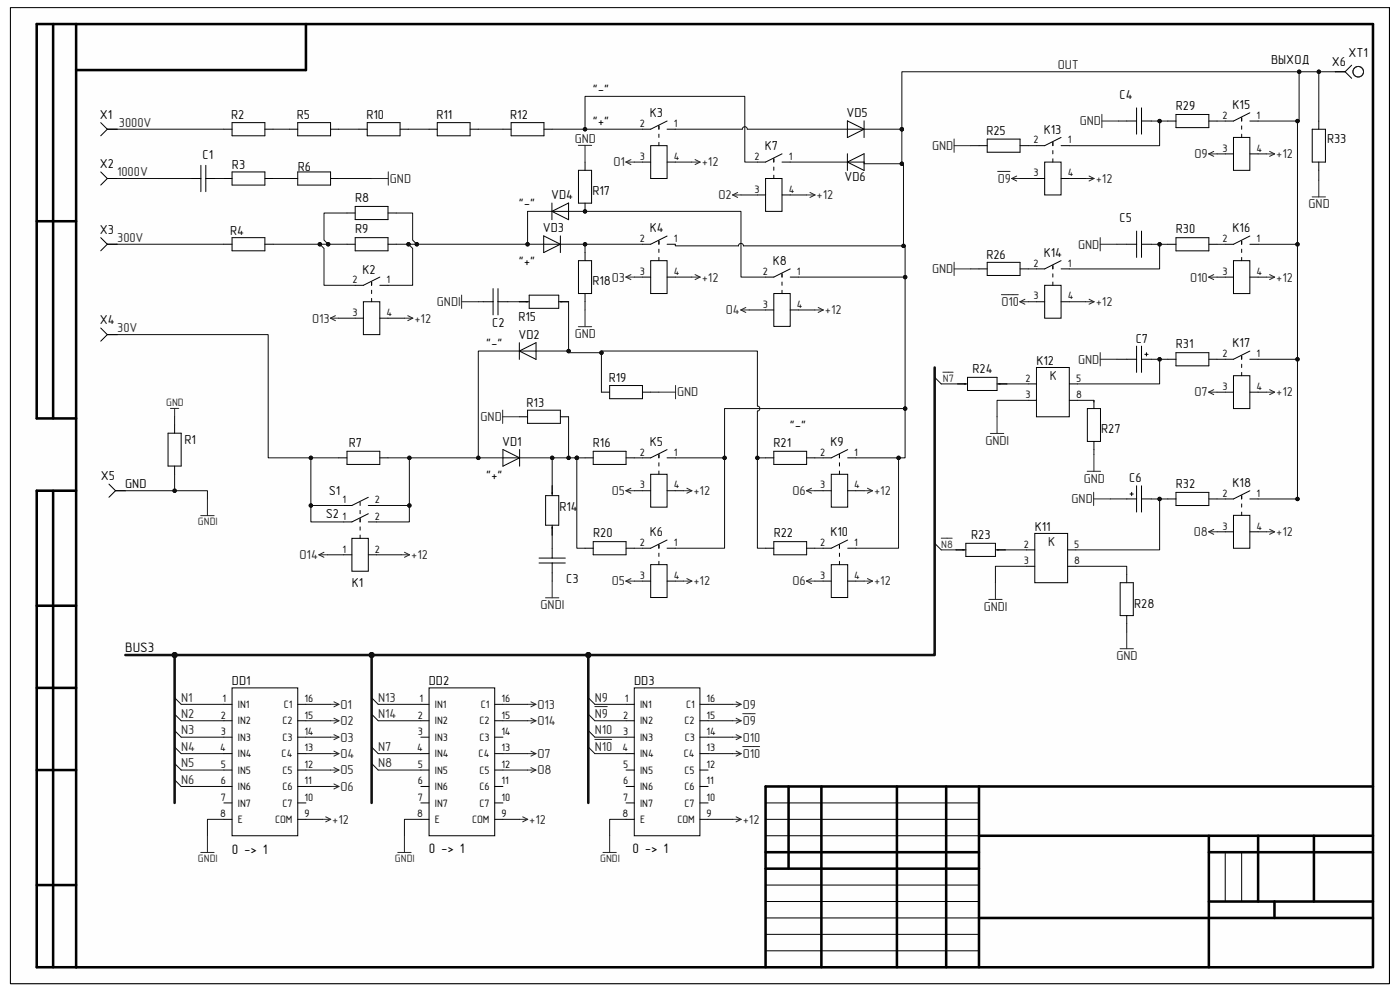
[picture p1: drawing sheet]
<svg xmlns="http://www.w3.org/2000/svg" width="420mm" height="297mm" viewBox="0 0 420 297" stroke-linecap="round" stroke-linejoin="round" font-family="sans-serif">
<path d="M3.1 2.3h413.7v292.5h-413.7z" fill-rule="evenodd" fill="#fefefe"/>
<path d="M3.1 2.3h413.7v292.5h-413.7z" fill="none" stroke="#000" stroke-width=".3"/>
<path d="M3.1 2.3h413.7v292.5h-413.7z" fill-rule="evenodd" fill="#fefefe"/>
<g fill="none" stroke="#000" stroke-width=".3">
<path d="M3.1 2.3h413.7v292.5h-413.7zM405.5 19.5l-2 2M30.2 36.8l2 1.9M32.2 38.7h2.9M32.2 38.7l-2 2M67.2 38.7h2.4M69.6 36.8h9.9v3.9h-9.9zM79.5 38.7h2.4M86.9 38.7h2.4M89.3 36.8h9.9v3.9h-9.9zM99.2 38.7h2.4M107.7 38.7h2.5"/>
<path d="M110.2 36.8h9.8v3.9h-9.8zM120 38.7h2.5M128.7 38.7h2.5M131.2 36.8h9.8v3.9h-9.8zM141 38.7h2.5M150.9 38.7h2.4M153.3 36.8h9.9v3.9h-9.9zM163.2 38.7h2.5M197.7 37.7v1M200.1 36.3l-4.9 2.4h-2.5M200.1 38.7h2.5M254.2 38.7h4.9"/>
<path d="M254.2 36.2l5 2.5-5 2.5zM259.2 36.2v5M338 36.3h3M341 32.3v7.9M342.4 32.3v7.9M342.4 36.3h3M350.3 36.3h2.5M352.8 34.3h9.8v3.9h-9.8zM362.6 36.3h2.5M372.5 35.3v1M372.5 37.7v1M374.9 33.8l-4.9 2.5h-2.4"/>
<path d="M374.9 36.3h2.5M393.7 38.7h3.9v9.9h-3.9zM395.6 36.3v2.4M400.6 21.5h2.9M403.5 21.5l2 2M30.2 51.5l2 2M32.2 53.5h2.9M32.2 53.5l-2 2M57.3 53.5h3M60.3 49.6v7.8M61.7 53.5h3M61.7 49.6v7.8"/>
<path d="M67.2 53.5h2.4M69.6 51.5h9.9v4h-9.9zM79.5 53.5h2.4M86.9 53.5h2.4M89.3 51.5h9.9v4h-9.9zM99.2 53.5h2.4M173.5 51h4v9.9h-4zM175.5 48.6v2.4M192.7 48.6h2.5M195.2 43.7h4.9v9.8h-4.9zM197.7 40.2v1M197.7 42.7v1"/>
<path d="M200.1 48.6h2.5M227.2 58.4h2.5M229.7 53.5h4.9v9.9h-4.9zM232.1 47.6v1M232.1 50.1v.9M232.1 52.5v1M234.6 46.1l-4.9 2.5h-2.5M234.6 48.6h2.5M234.6 58.4h2.5M254.2 46.1v5M254.2 48.6l5-2.5v5zM254.3 48.6h4.9"/>
<path d="M293.7 43.7h2.5M296.2 41.7h9.8v3.9h-9.8zM306 43.7h2.5M310.9 53.5h2.5M313.4 48.6h4.9v9.8h-4.9zM315.8 42.7v1M315.8 45.1v1M315.8 47.6v1M318.3 41.2l-4.9 2.5h-2.5M318.3 43.7h2.5M318.3 53.5h2.5M367.6 46.1h2.4"/>
<path d="M370 41.2h4.9v9.9h-4.9zM372.5 40.2v1M374.9 46.1h2.5M395.6 48.6v2.5M30.2 71.2l2 2M32.2 73.2h2.9M32.2 73.2l-2 2M67.2 73.2h2.4M69.6 71.2h9.9v4h-9.9zM79.5 73.2h2.4M104.1 73.2h2.5M104.1 63.8h2.5"/>
<path d="M106.6 61.9h9.8v3.9h-9.8zM106.6 71.2h9.8v4h-9.8zM116.4 73.2h2.5M116.4 63.8h2.5M163.1 73.2h4.9M163.1 70.7l5 2.5-5 2.5zM165.6 63.4l5-2.6v5zM165.6 60.8v5M165.7 63.4h4.9M168.1 70.7v5M173.5 78.1h4v9.9h-4zM175.5 60.9v2.5"/>
<path d="M175.5 75.7v2.4M195.2 78.1h4.9v9.9h-4.9zM197.7 72.2v1M197.7 74.7v1M197.7 77.1v1M200.1 70.7l-4.9 2.5h-2.5M200.1 73.2h2.5M296.2 78.6h9.8v4h-9.8zM315.8 79.6v1M318.3 78.1l-4.9 2.5h-2.5M338 73.2h3M341 69.3v7.8"/>
<path d="M342.4 69.3v7.8M342.4 73.2h3M350.3 73.2h2.5M352.8 71.2h9.8v4h-9.8zM362.6 73.2h2.5M370 78.1h4.9v9.9h-4.9zM372.5 72.2v1M372.5 74.7v1M372.5 77.2v.9M374.9 70.7l-4.9 2.5h-2.4M374.9 73.2h2.5M30.2 98.3l2 2"/>
<path d="M106.6 95.4h2.4M109 90.4h4.9v9.9h-4.9zM111.5 84.5v1M111.5 87v1M111.5 89.5v.9M113.9 95.4h2.5M113.9 83l-4.9 2.5h-2.4M113.9 85.5h2.5M145 90.4h2.9M147.9 86.5v7.9M149.4 90.4h3M149.4 86.5v7.9"/>
<path d="M155.8 90.4h3M158.8 88.5h8.8v3.9h-8.8zM167.6 90.4h3M175.5 88v2.4M192.7 83h2.5M200.1 83h2.5M229.7 92.9h2.4M232.1 88h5v9.8h-5zM234.6 82.1v.9M234.6 84.5v1M234.6 87v1M237.1 80.6l-5 2.4h-2.4"/>
<path d="M237.1 83h2.4M237.1 92.9h2.4M293.7 80.6h2.5M306 80.6h2.5M310.9 90.4h2.5M313.4 85.5h4.9v9.9h-4.9zM315.8 82.1v.9M315.8 84.5v1M318.3 80.6h2.5M318.3 90.4h2.5M367.6 83.1h2.4M374.9 83.1h2.5"/>
<path d="M32.2 100.3h2.9M32.2 100.3l-2 2M155.8 105.2l5-2.5v5zM155.8 102.7v5M155.9 105.2h4.9M180.4 117.5h2.5M182.9 115.5h9.8v4h-9.8zM192.7 117.5h2.5M287.3 115.1h2.9M290.2 113.1h8.9v3.9h-8.9zM299.1 115.1h3M308.5 115.1h2.4"/>
<path d="M308.5 120h2.4M310.9 110.1h9.9v14.8h-9.9zM320.8 115.1h2.4M320.8 120h2.4M328.2 120v2.4M338 107.7h3M341 103.7v7.9M342.4 103.7v7.9M342.4 107.7h3M343.4 106.2h1M343.9 105.7v1M350.3 107.7h2.5"/>
<path d="M352.8 105.7h9.8v3.9h-9.8zM362.6 107.7h2.5M367.6 117.5h2.4M370 112.6h4.9v9.8h-4.9zM372.5 106.7v1M372.5 109.2v1M372.5 111.6v1M374.9 117.5h2.5M374.9 105.2l-4.9 2.5h-2.4M374.9 107.7h2.5M50.4 129.8h4v9.9h-4zM52.4 127.4v2.4"/>
<path d="M52.4 139.7v2.4M101.6 137.2h2.5M104.1 135.2h9.8v4h-9.8zM113.9 137.2h2.5M150.9 134.7l5 2.5-5 2.5zM150.9 137.2h4.9M155.8 124.9h2.5M155.9 134.7v5M158.3 122.9h9.8v4h-9.8zM168.1 124.9h2.5M175.5 137.2h2.5M178 135.3h9.8v3.9h-9.8z"/>
<path d="M187.8 137.2h2.5M197.7 136.2v1M197.7 138.7v1M200.1 134.8l-4.9 2.4h-2.5M200.1 137.2h2.5M229.7 137.2h2.4M232.1 135.3h9.9v3.9h-9.9zM242 137.2h2.4M251.8 136.2v1M251.8 138.7v1M254.3 134.8l-4.9 2.4h-2.5M254.3 137.2h2.5"/>
<path d="M326.2 122.4h3.9v9.9h-3.9zM328.2 132.3v2.5M32.7 145.1l2 2M34.7 147.1h2.9M34.7 147.1l-2 1.9M108 150.5v1M108 153v1M108 155.4v1M108 157.9v1M110.5 154l-4.9 2.4h-2.5M110.5 156.4h2.5M110.5 149l-4.9 2.5h-2.5"/>
<path d="M110.5 151.5h2.5M163.7 148.5h3.9v8.9h-3.9zM165.7 145.6v2.9M165.7 157.4v3M192.7 147.1h2.5M195.2 142.1h4.9v9.9h-4.9zM197.7 141.2v.9M200.1 147.1h2.5M246.9 147.1h2.5M249.4 142.1h4.9v9.9h-4.9zM251.8 141.2v.9M254.3 147.1h2.5"/>
<path d="M310.4 159.9h9.9v14.7h-9.9zM338 149.5h3M339 148.1h1M339.5 147.6v.9M341 145.6v7.9M342.4 145.6v7.9M342.4 149.5h3M350.3 149.5h2.5M352.8 147.6h9.8v3.9h-9.8zM362.6 149.5h2.5M367.6 159.4h2.4M370 154.5h4.9v9.8h-4.9z"/>
<path d="M372.5 148.5v1M372.5 151v1M372.5 153.5v1M374.9 147.1l-4.9 2.4h-2.4M374.9 149.5h2.5M374.9 159.4h2.5M103.1 166.3h2.5M105.6 161.3h4.9v9.9h-4.9zM108 160.4v.9M110.5 166.3h2.5M161.7 168.7h7.9M161.7 167.3h7.9"/>
<path d="M165.7 164.3v3M165.7 168.7v3M175.5 164.3h2.5M178 162.3h9.8v4h-9.8zM187.8 164.3h2.5M192.7 174.2h2.5M195.2 169.2h4.9v9.9h-4.9zM197.7 163.3v1M197.7 165.8v1M197.7 168.2v1M200.1 161.9l-4.9 2.4h-2.5M200.1 164.3h2.5"/>
<path d="M200.1 174.2h2.5M229.7 164.3h2.4M232.1 162.3h9.9v4h-9.9zM242 164.3h2.4M246.9 174.2h2.5M249.4 169.2h4.9v9.9h-4.9zM251.8 163.3v1M251.8 165.8v1M251.8 168.2v1M254.3 161.9l-4.9 2.4h-2.5M254.3 164.3h2.5M254.3 174.2h2.5"/>
<path d="M286.8 164.8h3M289.8 162.8h8.8v4h-8.8zM298.6 164.8h3M308 164.8h2.4M308 169.7h2.4M320.3 164.8h2.4M320.3 169.7h2.4M336 174.6h4v9.9h-4zM338 172.2v2.4M338 184.5v2.5M67.2 211.1h2.4M67.2 216h2.4"/>
<path d="M69.6 206.2h19.7v44.3h-19.7zM89.3 211.1h2.5M89.3 216h2.5M126.2 211.1h2.5M126.2 216h2.5M128.7 206.2h19.7v44.3h-19.7zM148.4 211.1h2.5M148.4 216h2.5M187.8 211.1h2.5M187.8 216h2.5M190.3 206.2h19.7v44.3h-19.7zM210 211.1h2.4"/>
<path d="M210 216h2.4M67.2 220.9h2.4M67.2 225.9h2.4M67.2 230.8h2.4M67.2 235.7h2.4M89.3 220.9h2.5M89.3 225.9h2.5M89.3 230.8h2.5M89.3 235.7h2.5M126.2 220.9h2.5M126.2 225.9h2.5M126.2 230.8h2.5"/>
<path d="M126.2 235.7h2.5M148.4 220.9h2.5M148.4 225.9h2.5M148.4 230.8h2.5M148.4 235.7h2.5M187.8 220.9h2.5M187.8 225.9h2.5M187.8 230.8h2.5M187.8 235.7h2.5M210 220.9h2.4M210 225.9h2.4M210 230.8h2.4"/>
<path d="M210 235.7h2.4M67.2 240.6h2.4M67.2 245.6h2.4M89.3 240.6h2.5M89.3 245.6h2.5M126.2 240.6h2.5M126.2 245.6h2.5M148.4 240.6h2.5M148.4 245.6h2.5M187.8 240.6h2.5M187.8 245.6h2.5M210 240.6h2.4"/>
<path d="M210 245.6h2.4M229.7 240.6h64M229.7 245.6h64M229.7 250.5h64M367.6 255.4v14.8M372.5 255.4v14.8M229.7 265.3h64M229.7 270.2h64M229.7 275.1h64M229.7 280h64M229.7 285h64"/>
</g>
<g fill="none" stroke="#000" stroke-width=".76">
<path d="M15.9 7.2v118.2M22.8 7.2v282.7M91.8 7.2v13.8h-69M11 66.3h11.8M22.8 125.4h-11.8v-118.2h400.9v282.7M15.9 147.1v142.8M22.8 147.1h-11.8v142.8h400.4M11 181.5h11.8M11 206.2h11.8M11 230.8h11.8M236.6 235.7v24.6M246.4 235.7v54.2"/>
<path d="M269.1 235.7v54.2M283.8 235.7v54.2M293.7 235.7v54.2M411.9 235.7h-182.2v54.2M229.7 255.4h64M293.7 250.5h118.2M362.6 250.5v39.4M362.6 255.4h49.3M377.4 250.5v19.7M394.2 250.5v19.7M11 265.3h11.8M229.7 260.3h64"/>
<path d="M293.7 275.1h118.2M362.6 270.2h49.3M382.3 270.2v4.9"/>
</g>
<g fill="none" stroke="#262626" stroke-width=".3">
<path d="M330.5 34.3v4M330.5 36.3h5.1M111.5 53.5h5M116.5 51.5v4M173.5 43.6h4M175.5 43.6v5M187.8 48.6l1.5 .7M187.8 48.6h2.5M189.3 47.8l-1.5 .8M207.5 48.6h2.5M208.5 47.8l1.5 .8M210 48.6l-1.5 .7"/>
<path d="M219.8 58.4l1.5 .8M219.8 58.4h2.5M221.3 57.7l-1.5 .7M242 58.4h2.5M243 57.7l1.5 .7M244.5 58.4l-1.5 .8M286.2 41.7v4M286.2 43.7h5M299.3 51.4h3.7M303.5 53.5l1.5 .8M303.5 53.5h2.5M305 52.8l-1.5 .7"/>
<path d="M325.7 53.5h2.5M326.7 52.8l1.5 .7M328.2 53.5l-1.5 .8M362.6 46.1l1.5 .8M362.6 46.1h2.5M364.1 45.4l-1.5 .7M379.9 46.1h2.5M380.9 45.4l1.5 .7M382.4 46.1l-1.5 .8M393.6 59h4M395.6 54v5M286.2 78.6v4"/>
<path d="M330.1 71.2v4M330.1 73.2h5M99.1 95.4h2.5M99.1 95.4l1.5 .7M100.6 94.6l-1.5 .8M121.3 95.4h2.5M122.3 94.6l1.5 .8M123.8 95.4l-1.5 .7M138.5 90.4h5M138.5 88.4v4M173.5 97.9h4M175.5 92.9v5"/>
<path d="M187.8 83h2.5M187.8 83l1.5 .8M189.3 82.3l-1.5 .7M207.5 83h2.5M208.5 82.3l1.5 .7M210 83l-1.5 .8M222.2 92.9l1.5 .8M222.2 92.9h2.5M223.7 92.1l-1.5 .8M244.4 92.9h2.6M245.4 92.1l1.6 .8M247 92.9l-1.6 .8"/>
<path d="M286.2 80.6h5M300.4 88.3h5.1M306 90.4l1.5 .8M306 90.4h2.5M307.5 89.7l-1.5 .7M325.7 90.4h2.5M326.7 89.7l1.5 .7M328.2 90.4l-1.5 .8M362.6 83.1l1.5 .7M362.6 83.1h2.5M364.1 82.3l-1.5 .8M379.9 83.1h2.5"/>
<path d="M380.9 82.3l1.5 .8M382.4 83.1l-1.5 .7M197.7 117.5h5M202.7 115.5v4M282.9 111.6h3M330.1 105.7v4M330.1 107.7h5M362.6 117.5l1.5 .8M362.6 117.5h2.5M364.1 116.8l-1.5 .7M379.9 117.5h2.5M380.9 116.8l1.5 .7"/>
<path d="M382.4 117.5l-1.5 .8M51.1 122.4h2.5M52.4 122.4v2.5M150.8 122.9v4M150.8 124.9h5M297.1 129.9h4M299.1 124.9v5M328.2 136.2v5M60.2 154.5h4M62.2 149.5v5M187.8 147.1h2.5M187.8 147.1l1.5 .7"/>
<path d="M189.3 146.3l-1.5 .8M205.1 147.1h2.4M206 146.3l1.5 .8M207.5 147.1l-1.5 .7M241.9 147.1h2.5M241.9 147.1l1.5 .7M243.4 146.3l-1.5 .8M259.2 147.1h2.5M260.2 146.3l1.5 .8M261.7 147.1l-1.5 .7M326.2 141.2h4M328.1 147.5v4"/>
<path d="M328.1 149.5h5M362.6 159.4l1.5 .7M362.6 159.4h2.5M364.1 158.6l-1.5 .8M379.9 159.4h2.5M380.9 158.6l1.5 .8M382.4 159.4l-1.5 .7M95.7 166.3h2.5M95.7 166.3l1.5 .7M97.2 165.5l-1.5 .8M120.3 166.3h2.5M121.3 165.5l1.5 .8"/>
<path d="M122.8 166.3l-1.5 .7M163.7 179.2h4M165.7 174.2v5M187.8 174.2h2.5M187.8 174.2l1.5 .7M189.3 173.4l-1.5 .8M205.1 174.2h2.4M206 173.4l1.5 .8M207.5 174.2l-1.5 .7M241.9 174.2l1.5 .7M241.9 174.2h2.5M243.4 173.4l-1.5 .8"/>
<path d="M259.2 174.2h2.5M260.2 173.4l1.5 .8M261.7 174.2l-1.5 .7M282.4 161.3h3.2M296.6 179.7h4M298.6 174.6v5.1M336 194.4h4M338 189.4v5M99.2 211.1h2.5M99.2 216h2.5M100.2 210.3l1.5 .8M100.2 215.3l1.5 .7"/>
<path d="M101.7 211.1l-1.5 .7M101.7 216l-1.5 .8M158.3 211.1h2.5M158.3 216h2.5M159.3 210.3l1.5 .8M159.3 215.3l1.5 .7M160.8 211.1l-1.5 .7M160.8 216l-1.5 .8M178.5 211.8h3.7M219.8 211.1h2.5M219.8 216h2.5M220.8 210.3l1.5 .8"/>
<path d="M220.8 215.3l1.5 .7M222.3 211.1l-1.5 .7M222.3 216l-1.5 .8M222.8 213.9h3.7M99.2 220.9h2.5M99.2 225.9h2.5M99.2 230.8h2.5M99.2 235.7h2.5M100.2 220.2l1.5 .7M100.2 225.1l1.5 .8M100.2 230l1.5 .8M100.2 235l1.5 .7"/>
<path d="M101.7 220.9l-1.5 .8M101.7 225.9l-1.5 .7M101.7 230.8l-1.5 .7M101.7 235.7l-1.5 .8M158.3 225.9h2.5M158.3 230.8h2.5M159.3 225.1l1.5 .8M159.3 230l1.5 .8M160.8 225.9l-1.5 .7M160.8 230.8l-1.5 .7M178.5 221.6h5M219.8 220.9h2.5"/>
<path d="M219.8 225.9h2.5M220.8 220.2l1.5 .7M220.8 225.1l1.5 .8M222.3 220.9l-1.5 .8M222.3 225.9l-1.5 .7M222.8 223.7h5.1M60.2 255.5h4M62.2 250.5v5M96.7 245.6h2.5M97.7 244.8l1.5 .8M99.2 245.6l-1.5 .7M119.3 255.5h4"/>
<path d="M121.3 250.5v5M155.8 245.6h2.5M156.8 244.8l1.5 .8M158.3 245.6l-1.5 .7M180.9 255.5h4M182.9 250.5v5M219.8 245.6h2.5M220.8 244.8l1.5 .8M222.3 245.6l-1.5 .7"/>
</g>
<g fill="none" stroke="#0e0e0e" stroke-width=".3">
<path d="M175.5 38.7v-9.8h47.9v19.7h3.8M190.3 48.6h2.4M308.5 90.4h2.4M365.1 83.1h2.5M280.4 113.1l2 2M280.4 162.8l2 2M52.4 209.1l2 2M52.4 214l2 2M52.4 219l2 1.9M111.5 209.1l2 2M111.5 214l2 2M176.5 209.1l2 2"/>
<path d="M176.5 214l2 2M176.5 219l2 1.9M52.4 223.9l2 2M52.4 228.8l2 2M52.4 233.7l2 2M111.5 223.9l2 2M111.5 228.8l2 2M176.5 223.9l2 2"/>
</g>
<circle cx="407.5" cy="21.5" r="1.58" fill="none" stroke="#1c1c1c" stroke-width=".3"/>
<circle cx="175.5" cy="38.7" r=".5" fill="#0e0e0e"/>
<g fill="none" stroke="#0e0e0e" stroke-width=".3">
<path d="M165.7 38.7h27M395.6 51.1v2.9"/>
<circle cx="175.5" cy="38.7" r=".5"/>
</g>
<circle cx="175.5" cy="38.7" r=".5" fill="#0e0e0e"/>
<g fill="none" stroke="#0e0e0e" stroke-width=".3">
<path d="M101.6 38.7h6.1M122.5 38.7h6.2M143.5 38.7h7.4M202.6 48.6h4.9M122.5 73.2l1.3 1.2v11.1h-7.4M202.6 83h4.9M52.4 124.9v2.5"/>
<circle cx="175.5" cy="38.7" r=".5"/>
</g>
<circle cx="122.5" cy="73.2" r=".5" fill="#0e0e0e"/>
<g fill="none" stroke="#0e0e0e" stroke-width=".3">
<path d="M335.6 36.3h2.4M291.2 43.7h2.5M306 53.5h4.9M308.5 43.7h2.4M320.8 53.5h4.9M365.1 46.1h2.5M377.4 46.1h2.5M335.1 73.2h2.9M101.6 95.4h5M116.4 95.4h4.9M291.2 80.6h2.5M308.5 80.6h2.4"/>
<path d="M320.8 90.4h4.9M377.4 83.1h2.5M365.1 117.5h2.5M377.4 117.5h2.5M143.5 137.2h7.4M377.4 159.4h2.5M98.2 166.3h4.9M113 166.3h7.3"/>
<circle cx="122.5" cy="73.2" r=".5"/>
</g>
<circle cx="143.5" cy="137.2" r=".5" fill="#0e0e0e"/>
<g fill="none" stroke="#0e0e0e" stroke-width=".3">
<path d="M195.2 117.5h2.5M170.6 124.9v12.3"/>
<circle cx="143.5" cy="137.2" r=".5"/>
</g>
<circle cx="170.6" cy="137.2" r=".5" fill="#0e0e0e"/>
<g fill="none" stroke="#0e0e0e" stroke-width=".3">
<path d="M95.9 73.2l1.3 1.2v11.1h9.4"/>
<circle cx="170.6" cy="137.2" r=".5"/>
</g>
<circle cx="95.9" cy="73.2" r=".5" fill="#0e0e0e"/>
<g fill="none" stroke="#0e0e0e" stroke-width=".3">
<path d="M122.8 137.2v14.3h-9.8"/>
<circle cx="95.9" cy="73.2" r=".5"/>
</g>
<circle cx="122.8" cy="137.2" r=".5" fill="#0e0e0e"/>
<circle cx="122.8" cy="137.2" r=".5" fill="none" stroke="#0e0e0e" stroke-width=".3"/>
<circle cx="122.8" cy="151.5" r=".5" fill="#0e0e0e"/>
<g fill="none" stroke="#0e0e0e" stroke-width=".3">
<path d="M155.8 105.2h-12.3v32h-27.1"/>
<circle cx="122.8" cy="151.5" r=".5"/>
</g>
<circle cx="122.8" cy="137.2" r=".5" fill="#0e0e0e"/>
<circle cx="122.8" cy="137.2" r=".5" fill="none" stroke="#0e0e0e" stroke-width=".3"/>
<circle cx="143.5" cy="137.2" r=".5" fill="#0e0e0e"/>
<g fill="none" stroke="#0e0e0e" stroke-width=".3">
<path d="M256.8 137.2h12.8v27.1h-12.8M202.6 147.1h2.5"/>
<circle cx="143.5" cy="137.2" r=".5"/>
</g>
<circle cx="269.6" cy="137.2" r=".5" fill="#0e0e0e"/>
<g fill="none" stroke="#0e0e0e" stroke-width=".3">
<path d="M259.2 38.7h11.3M222.3 58.4h4.9M237.1 48.6h17.1M237.1 58.4h4.9M224.7 92.9h5M239.5 92.9h4.9M67.2 245.6h-5v4.9M126.2 245.6h-4.9v4.9M187.8 245.6h-4.9v4.9"/>
<circle cx="269.6" cy="137.2" r=".5"/>
</g>
<circle cx="270.5" cy="38.7" r=".5" fill="#0e0e0e"/>
<g fill="none" stroke="#0e0e0e" stroke-width=".3">
<path d="M81.9 38.7h5M81.9 73.2h22.2M190.3 137.2h2.4M244.4 137.2h2.5M190.3 164.3h2.4"/>
<circle cx="270.5" cy="38.7" r=".5"/>
</g>
<circle cx="98.5" cy="73.2" r=".5" fill="#0e0e0e"/>
<circle cx="98.5" cy="73.2" r=".5" fill="none" stroke="#0e0e0e" stroke-width=".3"/>
<circle cx="95.9" cy="73.2" r=".5" fill="#0e0e0e"/>
<g fill="none" stroke="#0e0e0e" stroke-width=".3">
<path d="M202.6 38.7h20.1a.75 .75 0 0 1 .7-.7 .75 .75 0 0 1 .8 .7h30M190.3 83h2.4M52.4 142.1v5M54.4 216h12.8M54.4 211.1h12.8M91.8 211.1h7.4M91.8 216h7.4M113.5 216h12.7M113.5 211.1h12.7M150.9 211.1h7.4M150.9 216h7.4M178.5 216h9.3"/>
<path d="M178.5 211.1h9.3M212.4 211.1h7.4M212.4 216h7.4M54.4 220.9h12.8M54.4 225.9h12.8M54.4 230.8h12.8M54.4 235.7h12.8M91.8 220.9h7.4M91.8 225.9h7.4M91.8 230.8h7.4M91.8 235.7h7.4M113.5 225.9h12.7"/>
<path d="M150.9 225.9h7.4M178.5 225.9h9.3M178.5 220.9h9.3M212.4 220.9h7.4M212.4 225.9h7.4M91.8 245.6h4.9M150.9 245.6h4.9M212.4 245.6h7.4"/>
<circle cx="95.9" cy="73.2" r=".5"/>
</g>
<circle cx="52.4" cy="147.1" r=".5" fill="#0e0e0e"/>
<g fill="none" stroke="#0e0e0e" stroke-width=".3">
<path d="M323.2 120h5v.5M93.3 151.5v4.9h9.8"/>
<circle cx="52.4" cy="147.1" r=".5"/>
</g>
<circle cx="93.3" cy="151.5" r=".5" fill="#0e0e0e"/>
<g fill="none" stroke="#0e0e0e" stroke-width=".3">
<path d="M122.8 151.5v4.9h-9.8"/>
<circle cx="93.3" cy="151.5" r=".5"/>
</g>
<circle cx="122.8" cy="151.5" r=".5" fill="#0e0e0e"/>
<g fill="none" stroke="#0e0e0e" stroke-width=".3">
<path d="M101.6 137.2h-8.3v14.3h9.8"/>
<circle cx="122.8" cy="151.5" r=".5"/>
</g>
<circle cx="93.3" cy="137.2" r=".5" fill="#0e0e0e"/>
<circle cx="93.3" cy="137.2" r=".5" fill="none" stroke="#0e0e0e" stroke-width=".3"/>
<circle cx="93.3" cy="151.5" r=".5" fill="#0e0e0e"/>
<g fill="none" stroke="#0e0e0e" stroke-width=".3">
<path d="M67.2 53.5h-2.5M81.9 53.5h5M101.6 53.5h9.9M104.1 63.8h-6.9v8.2l1.2 1.2M282.4 115.1h4.9M302.1 115.1h6.4M308.5 120h-9.4v4.9M301.6 164.8h6.4M308 169.7h-9.4v4.9M113.5 230.8h12.7M150.9 230.8h7.4"/>
<circle cx="93.3" cy="151.5" r=".5"/>
</g>
<circle cx="98.5" cy="73.2" r=".5" fill="#0e0e0e"/>
<g fill="none" stroke="#0e0e0e" stroke-width=".3">
<path d="M118.9 63.8h4.9v8.2l1.2 1.2"/>
<circle cx="98.5" cy="73.2" r=".5"/>
</g>
<circle cx="125" cy="73.2" r=".5" fill="#0e0e0e"/>
<g fill="none" stroke="#0e0e0e" stroke-width=".3">
<path d="M335.1 107.7h2.9M333.1 149.5h4.9M345.4 149.5h2.5v15.3h-25.2"/>
<circle cx="125" cy="73.2" r=".5"/>
</g>
<circle cx="347.9" cy="149.5" r=".5" fill="#0e0e0e"/>
<g fill="none" stroke="#0e0e0e" stroke-width=".3">
<path d="M347.9 149.5h2.4"/>
<circle cx="347.9" cy="149.5" r=".5"/>
</g>
<circle cx="347.9" cy="149.5" r=".5" fill="#0e0e0e"/>
<g fill="none" stroke="#0e0e0e" stroke-width=".3">
<path d="M377.4 149.5h11.8v.5"/>
<circle cx="347.9" cy="149.5" r=".5"/>
</g>
<circle cx="389.2" cy="149.5" r=".5" fill="#0e0e0e"/>
<g fill="none" stroke="#0e0e0e" stroke-width=".3">
<path d="M345.4 107.7h2.5v7.4h-24.7M365.1 149.5h2.5"/>
<circle cx="389.2" cy="149.5" r=".5"/>
</g>
<circle cx="347.9" cy="107.7" r=".5" fill="#0e0e0e"/>
<g fill="none" stroke="#0e0e0e" stroke-width=".3">
<path d="M347.9 107.7h2.4"/>
<circle cx="347.9" cy="107.7" r=".5"/>
</g>
<circle cx="347.9" cy="107.7" r=".5" fill="#0e0e0e"/>
<g fill="none" stroke="#0e0e0e" stroke-width=".3">
<path d="M365.1 107.7h2.5M377.4 107.7h11.8"/>
<circle cx="347.9" cy="107.7" r=".5"/>
</g>
<circle cx="389.2" cy="107.7" r=".5" fill="#0e0e0e"/>
<g fill="none" stroke="#0e0e0e" stroke-width=".3">
<path d="M345.4 73.2h2.5v7.4h-27.1M365.1 159.4h2.5"/>
<circle cx="389.2" cy="107.7" r=".5"/>
</g>
<circle cx="347.9" cy="73.2" r=".5" fill="#0e0e0e"/>
<g fill="none" stroke="#0e0e0e" stroke-width=".3">
<path d="M365.1 73.2h2.5M377.4 73.2h11.8"/>
<circle cx="347.9" cy="73.2" r=".5"/>
</g>
<circle cx="389.2" cy="73.2" r=".5" fill="#0e0e0e"/>
<g fill="none" stroke="#0e0e0e" stroke-width=".3">
<path d="M347.9 73.2h2.4"/>
<circle cx="389.2" cy="73.2" r=".5"/>
</g>
<circle cx="347.9" cy="73.2" r=".5" fill="#0e0e0e"/>
<g fill="none" stroke="#0e0e0e" stroke-width=".3">
<path d="M345.4 36.3h2.5v7.4h-27.1"/>
<circle cx="347.9" cy="73.2" r=".5"/>
</g>
<circle cx="347.9" cy="36.3" r=".5" fill="#0e0e0e"/>
<g fill="none" stroke="#0e0e0e" stroke-width=".3">
<path d="M347.9 36.3h2.4M365.1 36.3h2.5"/>
<circle cx="347.9" cy="36.3" r=".5"/>
</g>
<circle cx="347.9" cy="36.3" r=".5" fill="#0e0e0e"/>
<g fill="none" stroke="#0e0e0e" stroke-width=".3">
<path d="M377.4 36.3h11.8v113.2"/>
<circle cx="347.9" cy="36.3" r=".5"/>
</g>
<circle cx="389.2" cy="36.3" r=".5" fill="#0e0e0e"/>
<circle cx="389.2" cy="36.3" r=".5" fill="none" stroke="#0e0e0e" stroke-width=".3"/>
<circle cx="389.2" cy="73.2" r=".5" fill="#0e0e0e"/>
<circle cx="389.2" cy="73.2" r=".5" fill="none" stroke="#0e0e0e" stroke-width=".3"/>
<circle cx="389.2" cy="107.7" r=".5" fill="#0e0e0e"/>
<circle cx="389.2" cy="107.7" r=".5" fill="none" stroke="#0e0e0e" stroke-width=".3"/>
<circle cx="389.2" cy="149.5" r=".5" fill="#0e0e0e"/>
<g fill="none" stroke="#0e0e0e" stroke-width=".3">
<path d="M173 137.2h2.5M190.3 147.1h2.4M244.4 147.1h2.5M190.3 174.2h2.4M244.4 174.2h2.5M244.4 164.3h2.5"/>
<circle cx="389.2" cy="149.5" r=".5"/>
</g>
<circle cx="173" cy="137.2" r=".5" fill="#0e0e0e"/>
<g fill="none" stroke="#0e0e0e" stroke-width=".3">
<path d="M173 137.2v27.1h2.5"/>
<circle cx="173" cy="137.2" r=".5"/>
</g>
<circle cx="173" cy="137.2" r=".5" fill="#0e0e0e"/>
<g fill="none" stroke="#0e0e0e" stroke-width=".3">
<path d="M170.6 63.4h51.7v19.6h7.4M256.8 147.1h2.4M202.6 174.2h2.5M256.8 174.2h2.4"/>
<circle cx="173" cy="137.2" r=".5"/>
</g>
<circle cx="175.5" cy="63.4" r=".5" fill="#0e0e0e"/>
<g fill="none" stroke="#0e0e0e" stroke-width=".3">
<path d="M239.5 83h32"/>
<circle cx="175.5" cy="63.4" r=".5"/>
</g>
<circle cx="271.5" cy="83.1" r=".5" fill="#0e0e0e"/>
<g fill="none" stroke="#0e0e0e" stroke-width=".3">
<path d="M118.9 73.2h44.2M175.5 90.4v2.5"/>
<circle cx="271.5" cy="83.1" r=".5"/>
</g>
<circle cx="122.5" cy="73.2" r=".5" fill="#0e0e0e"/>
<circle cx="122.5" cy="73.2" r=".5" fill="none" stroke="#0e0e0e" stroke-width=".3"/>
<circle cx="125" cy="73.2" r=".5" fill="#0e0e0e"/>
<circle cx="125" cy="73.2" r=".5" fill="none" stroke="#0e0e0e" stroke-width=".3"/>
<circle cx="158.3" cy="73.2" r=".5" fill="#0e0e0e"/>
<g fill="none" stroke="#0e0e0e" stroke-width=".3">
<path d="M165.6 63.4h-7.3v9.8"/>
<circle cx="158.3" cy="73.2" r=".5"/>
</g>
<circle cx="158.3" cy="73.2" r=".5" fill="#0e0e0e"/>
<g fill="none" stroke="#0e0e0e" stroke-width=".3">
<path d="M165.7 137.2v8.4M165.7 171.7v2.5M165.7 160.4v3.9"/>
<circle cx="158.3" cy="73.2" r=".5"/>
</g>
<circle cx="165.7" cy="137.2" r=".5" fill="#0e0e0e"/>
<g fill="none" stroke="#0e0e0e" stroke-width=".3">
<path d="M143.5 90.4h1.5M152.4 90.4h3.4M155.9 137.2h17.1"/>
<circle cx="165.7" cy="137.2" r=".5"/>
</g>
<circle cx="165.7" cy="137.2" r=".5" fill="#0e0e0e"/>
<circle cx="165.7" cy="137.2" r=".5" fill="none" stroke="#0e0e0e" stroke-width=".3"/>
<circle cx="170.6" cy="137.2" r=".5" fill="#0e0e0e"/>
<circle cx="170.6" cy="137.2" r=".5" fill="none" stroke="#0e0e0e" stroke-width=".3"/>
<circle cx="173" cy="137.2" r=".5" fill="#0e0e0e"/>
<g fill="none" stroke="#0e0e0e" stroke-width=".3">
<path d="M202.6 73.2v.5h18.9a.75 .75 0 0 1 .8-.7 .75 .75 0 0 1 .7 .7h48"/>
<circle cx="173" cy="137.2" r=".5"/>
</g>
<circle cx="271" cy="73.7" r=".5" fill="#0e0e0e"/>
<g fill="none" stroke="#0e0e0e" stroke-width=".3">
<path d="M175.5 73.2v2.5"/>
<circle cx="271" cy="73.7" r=".5"/>
</g>
<circle cx="175.5" cy="73.2" r=".5" fill="#0e0e0e"/>
<g fill="none" stroke="#0e0e0e" stroke-width=".3">
<path d="M168.1 73.2h24.6"/>
<circle cx="175.5" cy="73.2" r=".5"/>
</g>
<circle cx="175.5" cy="73.2" r=".5" fill="#0e0e0e"/>
<circle cx="175.5" cy="73.2" r=".5" fill="none" stroke="#0e0e0e" stroke-width=".3"/>
<circle cx="175.5" cy="63.4" r=".5" fill="#0e0e0e"/>
<g fill="none" stroke="#0e0e0e" stroke-width=".3">
<path d="M202.6 137.2h14.8"/>
<circle cx="175.5" cy="63.4" r=".5"/>
</g>
<circle cx="217.4" cy="137.2" r=".5" fill="#0e0e0e"/>
<g fill="none" stroke="#0e0e0e" stroke-width=".3">
<path d="M269.6 137.2h1.9v-14.8h-54.1v41.9h-14.8"/>
<circle cx="217.4" cy="137.2" r=".5"/>
</g>
<circle cx="217.4" cy="137.2" r=".5" fill="#0e0e0e"/>
<circle cx="217.4" cy="137.2" r=".5" fill="none" stroke="#0e0e0e" stroke-width=".3"/>
<circle cx="271.5" cy="122.5" r=".5" fill="#0e0e0e"/>
<circle cx="271.5" cy="122.5" r=".5" fill="none" stroke="#0e0e0e" stroke-width=".3"/>
<circle cx="269.6" cy="137.2" r=".5" fill="#0e0e0e"/>
<g fill="none" stroke="#0e0e0e" stroke-width=".3">
<path d="M227.2 137.2h2.5"/>
<circle cx="269.6" cy="137.2" r=".5"/>
</g>
<circle cx="227.2" cy="137.2" r=".5" fill="#0e0e0e"/>
<g fill="none" stroke="#0e0e0e" stroke-width=".3">
<path d="M170.6 90.4v15.3h9.8"/>
<circle cx="227.2" cy="137.2" r=".5"/>
</g>
<circle cx="180.4" cy="105.7" r=".5" fill="#0e0e0e"/>
<circle cx="180.4" cy="105.7" r=".5" fill="none" stroke="#0e0e0e" stroke-width=".3"/>
<circle cx="170.6" cy="105.2" r=".5" fill="#0e0e0e"/>
<g fill="none" stroke="#0e0e0e" stroke-width=".3">
<path d="M180.4 117.5v-12.3h46.8v16.5a.75 .75 0 0 1 .8 .7 .75 .75 0 0 1-.8 .8v41.1h2.5"/>
<circle cx="170.6" cy="105.2" r=".5"/>
</g>
<circle cx="180.4" cy="105.7" r=".5" fill="#0e0e0e"/>
<circle cx="180.4" cy="105.7" r=".5" fill="none" stroke="#0e0e0e" stroke-width=".3"/>
<circle cx="227.2" cy="137.2" r=".5" fill="#0e0e0e"/>
<g fill="none" stroke="#0e0e0e" stroke-width=".3">
<path d="M35.1 100.3h45.4v36.9h12.8"/>
<circle cx="227.2" cy="137.2" r=".5"/>
</g>
<circle cx="93.3" cy="137.2" r=".5" fill="#0e0e0e"/>
<g fill="none" stroke="#0e0e0e" stroke-width=".3">
<path d="M67.2 38.7h-32.1M35.1 53.5h22.2M35.1 73.2h32.1M37.6 147.1h24.6v2.4"/>
<circle cx="93.3" cy="137.2" r=".5"/>
</g>
<circle cx="52.4" cy="147.1" r=".5" fill="#0e0e0e"/>
<g fill="none" stroke="#0e0e0e" stroke-width=".3">
<path d="M160.8 105.2h9.8"/>
<circle cx="52.4" cy="147.1" r=".5"/>
</g>
<circle cx="170.6" cy="105.2" r=".5" fill="#0e0e0e"/>
<g fill="none" stroke="#0e0e0e" stroke-width=".3">
<path d="M395.6 21.5h5M328.2 134.8v1.4M338 187v2.4"/>
<circle cx="170.6" cy="105.2" r=".5"/>
</g>
<circle cx="395.6" cy="21.5" r=".5" fill="#0e0e0e"/>
<g fill="none" stroke="#0e0e0e" stroke-width=".3">
<path d="M259.2 48.6v.5h11.8v24.6h.5v48.7M282.4 164.8h4.4"/>
<circle cx="395.6" cy="21.5" r=".5"/>
</g>
<circle cx="270.5" cy="49.1" r=".5" fill="#0e0e0e"/>
<circle cx="270.5" cy="49.1" r=".5" fill="none" stroke="#0e0e0e" stroke-width=".3"/>
<circle cx="271" cy="73.7" r=".5" fill="#0e0e0e"/>
<circle cx="271" cy="73.7" r=".5" fill="none" stroke="#0e0e0e" stroke-width=".3"/>
<circle cx="271.5" cy="83.1" r=".5" fill="#0e0e0e"/>
<circle cx="271.5" cy="83.1" r=".5" fill="none" stroke="#0e0e0e" stroke-width=".3"/>
<circle cx="271.5" cy="122.5" r=".5" fill="#0e0e0e"/>
<g fill="none" stroke="#0e0e0e" stroke-width=".3">
<path d="M389.7 21.5h-119.1v17.2"/>
<circle cx="271.5" cy="122.5" r=".5"/>
</g>
<circle cx="270.5" cy="38.7" r=".5" fill="#0e0e0e"/>
<circle cx="270.5" cy="38.7" r=".5" fill="none" stroke="#0e0e0e" stroke-width=".3"/>
<circle cx="389.7" cy="21.5" r=".5" fill="#0e0e0e"/>
<g fill="none" stroke="#0e0e0e" stroke-width=".3">
<path d="M270.5 38.7v10.4"/>
<circle cx="389.7" cy="21.5" r=".5"/>
</g>
<circle cx="270.5" cy="49.1" r=".5" fill="#0e0e0e"/>
<circle cx="270.5" cy="49.1" r=".5" fill="none" stroke="#0e0e0e" stroke-width=".3"/>
<circle cx="270.5" cy="38.7" r=".5" fill="#0e0e0e"/>
<g fill="none" stroke="#0e0e0e" stroke-width=".3">
<path d="M389.2 36.3h.5v-14.8h5.9v14.8"/>
<circle cx="270.5" cy="38.7" r=".5"/>
</g>
<circle cx="395.6" cy="21.5" r=".5" fill="#0e0e0e"/>
<circle cx="395.6" cy="21.5" r=".5" fill="none" stroke="#0e0e0e" stroke-width=".3"/>
<circle cx="389.7" cy="21.5" r=".5" fill="#0e0e0e"/>
<circle cx="389.7" cy="21.5" r=".5" fill="none" stroke="#0e0e0e" stroke-width=".3"/>
<circle cx="389.2" cy="36.3" r=".5" fill="#0e0e0e"/>
<g fill="none" stroke="#0e0e0e" stroke-width=".3">
<path d="M322.7 169.7h15.3v2.5"/>
<circle cx="389.2" cy="36.3" r=".5"/>
</g>
<path d="M37.6 196.3h138.9v44.3" fill="none" stroke="#0e0e0e" stroke-width=".76"/>
<circle cx="176.5" cy="196.3" r=".75" fill="#0e0e0e"/>
<circle cx="176.5" cy="196.3" r=".75" fill="none" stroke="#0e0e0e" stroke-width=".3"/>
<circle cx="111.5" cy="196.3" r=".75" fill="#0e0e0e"/>
<circle cx="111.5" cy="196.3" r=".75" fill="none" stroke="#0e0e0e" stroke-width=".3"/>
<circle cx="52.4" cy="196.3" r=".75" fill="#0e0e0e"/>
<circle cx="52.4" cy="196.3" r=".75" fill="none" stroke="#0e0e0e" stroke-width=".3"/>
<path d="M52.4 196.3v44.3" fill="none" stroke="#0e0e0e" stroke-width=".76"/>
<circle cx="52.4" cy="196.3" r=".75" fill="#0e0e0e"/>
<circle cx="52.4" cy="196.3" r=".75" fill="none" stroke="#0e0e0e" stroke-width=".3"/>
<path d="M111.5 196.3v44.3" fill="none" stroke="#0e0e0e" stroke-width=".76"/>
<circle cx="111.5" cy="196.3" r=".75" fill="#0e0e0e"/>
<circle cx="111.5" cy="196.3" r=".75" fill="none" stroke="#0e0e0e" stroke-width=".3"/>
<path d="M280.4 110.1v86.2h-103.9" fill="none" stroke="#0e0e0e" stroke-width=".76"/>
<circle cx="176.5" cy="196.3" r=".75" fill="#0e0e0e"/>
<circle cx="176.5" cy="196.3" r=".75" fill="none" stroke="#0e0e0e" stroke-width=".3"/>
<g font-size="4.1">
<text x="178" y="28">&quot;-&quot;</text>
<text x="178" y="37.8">&quot;+&quot;</text>
<text x="155.8" y="62.5">&quot;-&quot;</text>
<text x="155.8" y="79.7">&quot;+&quot;</text>
<text x="146" y="104.4">&quot;-&quot;</text>
<text x="237.1" y="129">&quot;-&quot;</text>
<text x="146" y="143.8">&quot;+&quot;</text>
<text x="37.6" y="195.5">BUS3</text>
<text x="69.6" y="256">0 -&gt; 1</text>
<text x="128.7" y="255.5">0 -&gt; 1</text>
<text x="189.8" y="255.5">0 -&gt; 1</text>
</g>
<g font-size="3.9">
<text x="404.5" y="17.2">XT1</text>
<text x="381.3" y="19.2">ВЫХОД</text>
<text x="399.6" y="19.7">X6</text>
<text x="335.9" y="29.7">C4</text>
<text x="30" y="35.7">X1</text>
<text x="69.4" y="35.7">R2</text>
<text x="89.1" y="35.7">R5</text>
<text x="109.9" y="35.7">R10</text>
<text x="130.9" y="35.7">R11</text>
<text x="153.1" y="35.7">R12</text>
<text x="194.9" y="35.2">K3</text>
<text x="254" y="35.2">VD5</text>
<text x="352.8" y="33">R29</text>
<text x="369.8" y="32.7">K15</text>
<text x="295.9" y="40.6">R25</text>
<text x="313.1" y="40.1">K13</text>
<text x="60.7" y="47.8">C1</text>
<text x="229.4" y="45">K7</text>
<text x="398.1" y="42.8">R33</text>
<text x="30" y="50.5">X2</text>
<text x="69.6" y="50.7">R3</text>
<text x="89.3" y="51.2">R6</text>
<text x="165.3" y="59.8">VD4</text>
<text x="177.7" y="58.5">R17</text>
<text x="253.3" y="54.1">VD6</text>
<text x="106.6" y="60.6">R8</text>
<text x="30" y="70.1">X3</text>
<text x="69.1" y="70.4">R4</text>
<text x="106.6" y="69.9">R9</text>
<text x="162.9" y="69.6">VD3</text>
<text x="194.9" y="69.7">K4</text>
<text x="335.9" y="66.7">C5</text>
<text x="352.8" y="69.9">R30</text>
<text x="369.8" y="69.7">K16</text>
<text x="295.9" y="77.6">R26</text>
<text x="313.1" y="77">K14</text>
<text x="108.8" y="82">K2</text>
<text x="231.9" y="79.5">K8</text>
<text x="177.7" y="85.6">R18</text>
<text x="30" y="97.2">X4</text>
<text x="147.7" y="98">C2</text>
<text x="155.5" y="101.6">VD2</text>
<text x="155.5" y="96.1">R15</text>
<text x="340.7" y="102.7">C7</text>
<text x="352.8" y="104.4">R31</text>
<text x="369.8" y="104.1">K17</text>
<text x="291.8" y="111.8">R24</text>
<text x="310.9" y="109.3">K12</text>
<text x="182.6" y="114.5">R19</text>
<text x="158" y="121.9">R13</text>
<text x="330.4" y="129.9">R27</text>
<text x="55.3" y="133">R1</text>
<text x="104.7" y="133.9">R7</text>
<text x="150.6" y="133.6">VD1</text>
<text x="177.9" y="133.9">R16</text>
<text x="194.9" y="133.7">K5</text>
<text x="232.1" y="133.9">R21</text>
<text x="249.1" y="133.7">K9</text>
<text x="30.2" y="143.8">X5</text>
<text x="37.6" y="146.3">GND</text>
<text x="98.7" y="148.2">S1</text>
<text x="338.8" y="144.5">C6</text>
<text x="352.8" y="146.3">R32</text>
<text x="369.8" y="146">K18</text>
<text x="97.7" y="155.1">S2</text>
<text x="167.9" y="153">R14</text>
<text x="178" y="161">R20</text>
<text x="194.9" y="160.8">K6</text>
<text x="232.1" y="161">R22</text>
<text x="249.1" y="160.8">K10</text>
<text x="291.4" y="161.5">R23</text>
<text x="310.4" y="159">K11</text>
<text x="105.6" y="175.8">K1</text>
<text x="169.8" y="174.7">C3</text>
<text x="340.2" y="182.1">R28</text>
<text x="69.6" y="205.4">DD1</text>
<text x="128.7" y="205.4">DD2</text>
<text x="190.3" y="205.4">DD3</text>
</g>
<g font-size="3.9" fill="#262626">
<text x="317.3" y="20.7">OUT</text>
<text x="35.6" y="37.9">3000V</text>
<text x="323.9" y="37.6">GND</text>
<text x="172.4" y="42.8">GND</text>
<text x="279.6" y="45">GND</text>
<text x="358.4" y="47.4">O9</text>
<text x="382.9" y="47.4">+12</text>
<text x="35.1" y="52.7">1000V</text>
<text x="184.1" y="49.9">O1</text>
<text x="210.5" y="49.9">+12</text>
<text x="117" y="54.8">GND</text>
<text x="215.6" y="59.7">O2</text>
<text x="245" y="59.7">+12</text>
<text x="299.3" y="54.8">O9</text>
<text x="328.7" y="54.8">+12</text>
<text x="392.6" y="62.4">GND</text>
<text x="35.1" y="72.4">300V</text>
<text x="323.4" y="74.5">GND</text>
<text x="279.6" y="81.9">GND</text>
<text x="183.6" y="84.4">O3</text>
<text x="210.5" y="84.4">+12</text>
<text x="357" y="84.4">O10</text>
<text x="382.9" y="84.4">+12</text>
<text x="131.1" y="91.7">GNDI</text>
<text x="217.8" y="94.2">O4</text>
<text x="247.4" y="94.2">+12</text>
<text x="300.4" y="91.7">O10</text>
<text x="328.7" y="91.7">+12</text>
<text x="35.1" y="99.5">30V</text>
<text x="93.6" y="96.7">O13</text>
<text x="124.3" y="96.7">+12</text>
<text x="172.4" y="101.3">GND</text>
<text x="323.4" y="109">GND</text>
<text x="203.2" y="118.8">GND</text>
<text x="358.4" y="118.8">O7</text>
<text x="382.9" y="118.8">+12</text>
<text x="144.2" y="126.2">GND</text>
<text x="295.7" y="133.4">GNDI</text>
<text x="183.6" y="148.4">O5</text>
<text x="208" y="148.4">+12</text>
<text x="237.7" y="148.4">O6</text>
<text x="262.2" y="148.4">+12</text>
<text x="325.1" y="144.7">GND</text>
<text x="321.5" y="150.8">GND</text>
<text x="358.1" y="160.7">O8</text>
<text x="382.9" y="160.7">+12</text>
<text x="89.9" y="167.6">O14</text>
<text x="123.4" y="167.6">+12</text>
<text x="183.6" y="175.5">O5</text>
<text x="208" y="175.5">+12</text>
<text x="237.7" y="175.5">O6</text>
<text x="262.2" y="175.5">+12</text>
<text x="162.2" y="182.6">GNDI</text>
<text x="295.1" y="183.1">GNDI</text>
<text x="334.9" y="197.9">GND</text>
<text x="54.4" y="210.3">N1</text>
<text x="54.4" y="215.2">N2</text>
<text x="102.2" y="212.4">O1</text>
<text x="113.5" y="210.3">N13</text>
<text x="113.5" y="215.2">N14</text>
<text x="161.2" y="212.4">O13</text>
<text x="178.4" y="210.3">N9</text>
<text x="178.4" y="215.2">N9</text>
<text x="222.8" y="212.4">O9</text>
<text x="54.4" y="220.1">N3</text>
<text x="102.2" y="217.3">O2</text>
<text x="161.2" y="217.3">O14</text>
<text x="178.4" y="220.1">N10</text>
<text x="222.8" y="217.3">O9</text>
<text x="54.4" y="225">N4</text>
<text x="102.2" y="222.2">O3</text>
<text x="102.2" y="227.2">O4</text>
<text x="113.5" y="225">N7</text>
<text x="161.2" y="227.2">O7</text>
<text x="178.4" y="225">N10</text>
<text x="222.8" y="222.2">O10</text>
<text x="222.8" y="227.2">O10</text>
<text x="54.4" y="230">N5</text>
<text x="102.2" y="232.1">O5</text>
<text x="113.5" y="230">N8</text>
<text x="161.2" y="232.1">O8</text>
<text x="54.4" y="234.9">N6</text>
<text x="102.2" y="237">O6</text>
<text x="99.7" y="246.9">+12</text>
<text x="158.8" y="246.9">+12</text>
<text x="222.8" y="246.9">+12</text>
</g>
<g font-size="3.9" fill="#0e0e0e">
<text x="314.9" y="113.9">K</text>
<text x="314.4" y="163.7">K</text>
</g>
<g font-size="3.2">
<text x="366.7" y="35.6">2</text>
<text x="376.9" y="35.6">1</text>
<text x="191.9" y="38.1">2</text>
<text x="202.1" y="38.1">1</text>
<text x="191.9" y="47.9">3</text>
<text x="202.1" y="47.9">4</text>
<text x="226.4" y="47.9">2</text>
<text x="236.6" y="47.9">1</text>
<text x="310.1" y="43">2</text>
<text x="320.3" y="43">1</text>
<text x="366.7" y="45.4">3</text>
<text x="376.9" y="45.4">4</text>
<text x="310.1" y="52.8">3</text>
<text x="320.3" y="52.8">4</text>
<text x="226.4" y="57.7">3</text>
<text x="236.6" y="57.7">4</text>
<text x="191.9" y="72.5">2</text>
<text x="202.1" y="72.5">1</text>
<text x="366.7" y="72.5">2</text>
<text x="376.9" y="72.5">1</text>
<text x="191.9" y="82.4">3</text>
<text x="202.1" y="82.4">4</text>
<text x="228.8" y="82.4">2</text>
<text x="239.1" y="82.4">1</text>
<text x="310.1" y="79.9">2</text>
<text x="320.3" y="79.9">1</text>
<text x="366.7" y="82.4">3</text>
<text x="376.9" y="82.4">4</text>
<text x="105.7" y="84.8">2</text>
<text x="116" y="84.8">1</text>
<text x="310.1" y="89.7">3</text>
<text x="320.3" y="89.7">4</text>
<text x="105.7" y="94.7">3</text>
<text x="116" y="94.7">4</text>
<text x="228.8" y="92.2">3</text>
<text x="239.1" y="92.2">4</text>
<text x="366.7" y="107">2</text>
<text x="376.9" y="107">1</text>
<text x="307.6" y="114.4">2</text>
<text x="307.6" y="119.3">3</text>
<text x="322.8" y="114.4">5</text>
<text x="322.8" y="119.3">8</text>
<text x="366.7" y="116.8">3</text>
<text x="376.9" y="116.8">4</text>
<text x="191.9" y="136.6">2</text>
<text x="202.1" y="136.6">1</text>
<text x="246" y="136.6">2</text>
<text x="256.3" y="136.6">1</text>
<text x="191.9" y="146.4">3</text>
<text x="202.1" y="146.4">4</text>
<text x="246" y="146.4">3</text>
<text x="256.3" y="146.4">4</text>
<text x="366.7" y="148.8">2</text>
<text x="376.9" y="148.8">1</text>
<text x="102.7" y="155.7">1</text>
<text x="102.7" y="150.8">1</text>
<text x="112.5" y="155.7">2</text>
<text x="112.5" y="150.8">2</text>
<text x="366.7" y="158.7">3</text>
<text x="376.9" y="158.7">4</text>
<text x="102.7" y="165.6">1</text>
<text x="112.5" y="165.6">2</text>
<text x="191.9" y="163.6">2</text>
<text x="202.1" y="163.6">1</text>
<text x="246" y="163.6">2</text>
<text x="256.3" y="163.6">1</text>
<text x="307.1" y="164.1">2</text>
<text x="322.3" y="164.1">5</text>
<text x="191.9" y="173.5">3</text>
<text x="202.1" y="173.5">4</text>
<text x="246" y="173.5">3</text>
<text x="256.3" y="173.5">4</text>
<text x="307.1" y="169">3</text>
<text x="322.3" y="169">8</text>
<text x="66.3" y="215.3">2</text>
<text x="66.8" y="210.4">1</text>
<text x="71.4" y="212.2">IN1</text>
<text x="85.2" y="212.2">C1</text>
<text x="91.3" y="210.4">16</text>
<text x="91.3" y="215.3">15</text>
<text x="125.4" y="215.3">2</text>
<text x="125.8" y="210.4">1</text>
<text x="130.5" y="212.2">IN1</text>
<text x="144.3" y="212.2">C1</text>
<text x="150.4" y="210.4">16</text>
<text x="150.4" y="215.3">15</text>
<text x="186.9" y="215.3">2</text>
<text x="187.4" y="210.4">1</text>
<text x="192" y="212.2">IN1</text>
<text x="205.8" y="212.2">C1</text>
<text x="212" y="210.4">16</text>
<text x="212" y="215.3">15</text>
<text x="66.3" y="220.3">3</text>
<text x="71.4" y="217.1">IN2</text>
<text x="71.4" y="222">IN3</text>
<text x="84.7" y="222">C3</text>
<text x="84.7" y="217.1">C2</text>
<text x="91.3" y="220.3">14</text>
<text x="125.4" y="220.3">3</text>
<text x="130.5" y="217.1">IN2</text>
<text x="130.5" y="222">IN3</text>
<text x="143.8" y="222">C3</text>
<text x="143.8" y="217.1">C2</text>
<text x="150.4" y="220.3">14</text>
<text x="187" y="220.3">3</text>
<text x="192" y="217.1">IN2</text>
<text x="192" y="222">IN3</text>
<text x="205.4" y="217.1">C2</text>
<text x="205.4" y="222">C3</text>
<text x="212" y="220.3">14</text>
<text x="66.1" y="225.2">4</text>
<text x="71.4" y="226.9">IN4</text>
<text x="84.5" y="226.9">C4</text>
<text x="91.3" y="225.2">13</text>
<text x="125.2" y="225.2">4</text>
<text x="130.5" y="226.9">IN4</text>
<text x="143.6" y="226.9">C4</text>
<text x="150.4" y="225.2">13</text>
<text x="186.7" y="225.2">4</text>
<text x="192" y="226.9">IN4</text>
<text x="205.1" y="226.9">C4</text>
<text x="212" y="225.2">13</text>
<text x="66.3" y="230.1">5</text>
<text x="71.4" y="231.9">IN5</text>
<text x="84.7" y="231.9">C5</text>
<text x="91.3" y="230.1">12</text>
<text x="125.4" y="230.1">5</text>
<text x="130.5" y="231.9">IN5</text>
<text x="143.8" y="231.9">C5</text>
<text x="150.4" y="230.1">12</text>
<text x="186.9" y="230.1">5</text>
<text x="192" y="231.9">IN5</text>
<text x="205.4" y="231.9">C5</text>
<text x="212" y="230.1">12</text>
<text x="66.3" y="235">6</text>
<text x="66.3" y="239.9">7</text>
<text x="71.4" y="236.8">IN6</text>
<text x="84.7" y="236.8">C6</text>
<text x="91.3" y="239.9">10</text>
<text x="91.3" y="235">11</text>
<text x="125.4" y="235">6</text>
<text x="125.4" y="239.9">7</text>
<text x="130.5" y="236.8">IN6</text>
<text x="143.8" y="236.8">C6</text>
<text x="150.4" y="239.9">10</text>
<text x="150.4" y="235">11</text>
<text x="186.9" y="235">6</text>
<text x="186.9" y="239.9">7</text>
<text x="192" y="236.8">IN6</text>
<text x="205.4" y="236.8">C6</text>
<text x="212" y="239.9">10</text>
<text x="212" y="235">11</text>
<text x="66.1" y="244.9">8</text>
<text x="71.4" y="241.7">IN7</text>
<text x="84.7" y="241.7">C7</text>
<text x="91.3" y="244.9">9</text>
<text x="125.2" y="244.9">8</text>
<text x="130.5" y="241.7">IN7</text>
<text x="143.8" y="241.7">C7</text>
<text x="150.4" y="244.9">9</text>
<text x="186.7" y="244.9">8</text>
<text x="192" y="241.7">IN7</text>
<text x="205.4" y="241.7">C7</text>
<text x="212" y="244.9">9</text>
<text x="71.4" y="246.6">E</text>
<text x="82.5" y="246.6">COM</text>
<text x="130.5" y="246.6">E</text>
<text x="141.6" y="246.6">COM</text>
<text x="192" y="246.6">E</text>
<text x="203.2" y="246.6">COM</text>
</g>
<g font-size="3.2" fill="#262626">
<text x="282.9" y="114.4">N7</text>
<text x="49.9" y="121.8">GND</text>
<text x="59.4" y="157.4">GNDI</text>
<text x="282.4" y="164.1">N8</text>
<text x="59.4" y="258.3">GNDI</text>
<text x="118.5" y="258.3">GNDI</text>
<text x="180" y="258.3">GNDI</text>
</g>
<text font-size=".5" x="13" y="290">ALTIUM GOSTBOM2.0 KEV</text>
</svg>
